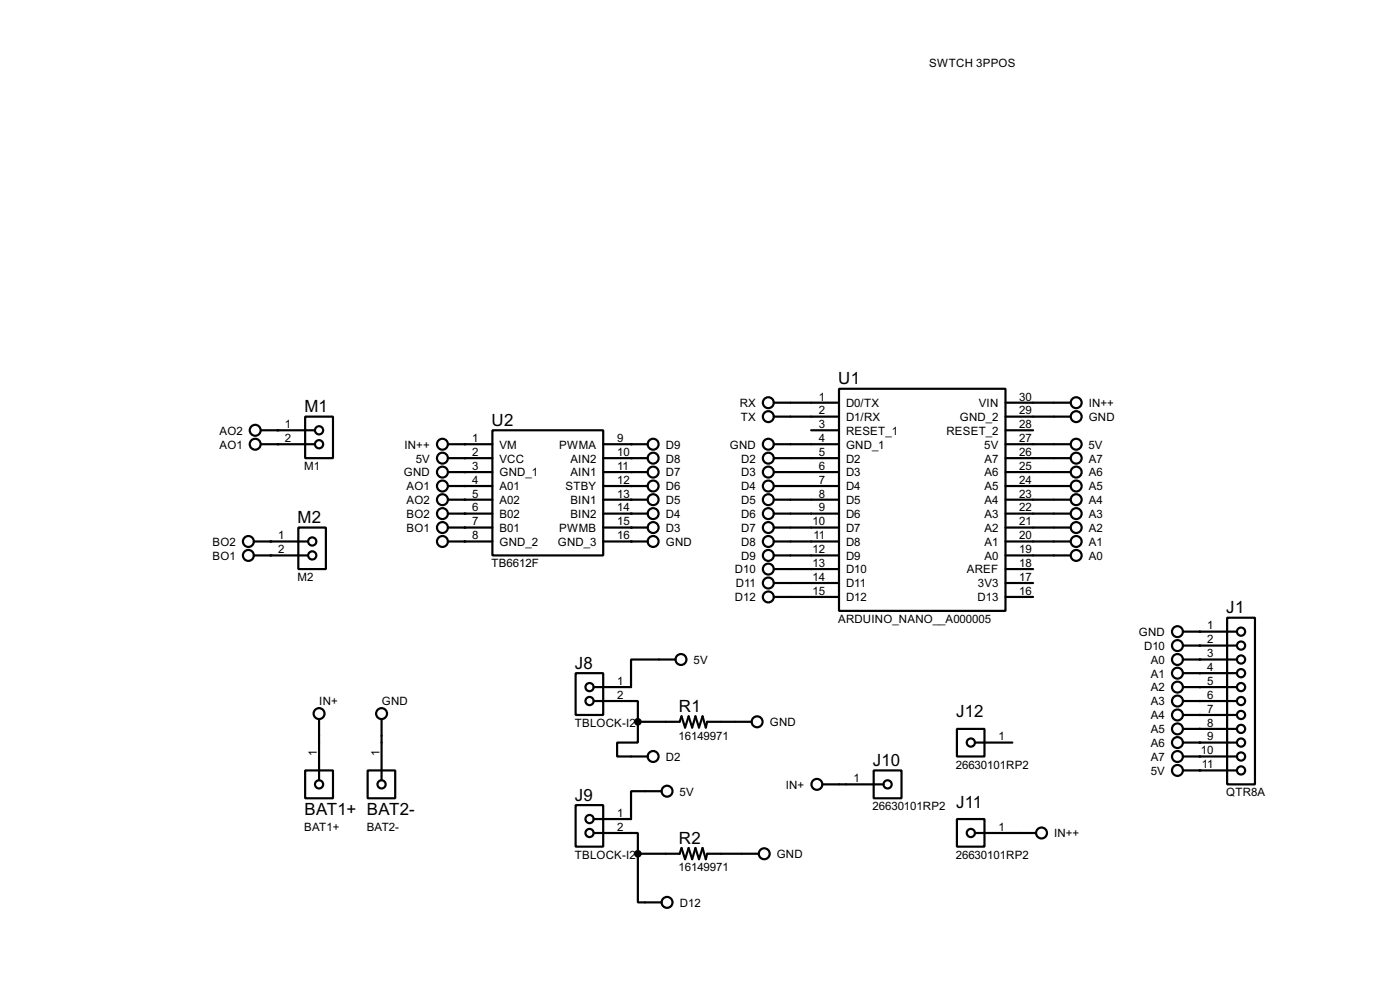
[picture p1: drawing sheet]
<svg xmlns="http://www.w3.org/2000/svg" width="256mm" height="180mm" viewBox="0 0 256 180" stroke-linecap="round" stroke-linejoin="round" font-family="sans-serif">
<g fill="none" stroke="#000" stroke-width=".4">
<path d="M47.8 78.8h9.9M55.9 76.3h5.1v7.6h-5.1zM90.2 78.8h20.3v22.9h-20.3zM141.8 73.7h11.9M141.8 76.3h11.9M148.6 78.8h5.1M153.7 71.2h30.5v40.6h-30.5zM184.2 73.7h11.9M184.2 76.3h11.9M184.2 78.8h5.1M46.5 99.1h9.9M47.8 81.3h9.9"/>
<path d="M54.7 96.6h5v7.6h-5zM82.1 81.3h8.1M82.1 83.9h8.1M82.1 86.4h8.1M82.1 89h8.1M82.1 91.5h8.1M82.1 94h8.1M82.1 96.6h8.1M82.1 99.1h8.1M110.5 81.3h8.2M110.5 83.9h8.2M110.5 86.4h8.2"/>
<path d="M110.5 89h8.2M110.5 91.5h8.2M110.5 94h8.2M110.5 96.6h8.2M110.5 99.1h8.2M141.8 81.3h11.9M141.8 83.9h11.9M141.8 86.4h11.9M141.8 89h11.9M141.8 91.5h11.9M141.8 94h11.9M141.8 96.6h11.9"/>
<path d="M141.8 99.1h11.9M184.2 81.3h11.9M184.2 83.9h11.9M184.2 86.4h11.9M184.2 89h11.9M184.2 91.5h11.9M184.2 94h11.9M184.2 96.6h11.9M184.2 99.1h11.9M46.5 101.7h9.9M141.8 101.7h11.9M141.8 104.2h11.9"/>
<path d="M141.8 106.7h11.9M141.8 109.3h11.9M184.2 101.7h11.9M184.2 104.2h5.1M184.2 106.7h5.1M184.2 109.3h5.1M216.7 115.6h9.9M216.7 118.2h9.9M224.8 113.1h5.1v30.5h-5.1zM58.5 131.6v11.2M69.9 131.6v11.2M105.5 123.2h5v7.7h-5z"/>
<path d="M108.8 128.3h8.1v3.8M116.9 132.1v3.8h-3.8v2.6h5.6M116.9 132.1h7.6l.4-1 .6 2.1 .7-2.1 .6 2.1 .6-2.1 .7 2.1 .6-2.1 .6 2.1 .3-1.1h8.1M123.8 120.7h-8.2v5.1h-6.8M175.3 133.4h5.1v5.1h-5.1zM178.6 135.9h6.9M216.7 125.8h9.9M216.7 128.3h9.9M216.7 135.9h9.9M216.7 120.7h9.9M216.7 138.5h9.9M216.7 123.2h9.9"/>
<path d="M216.7 130.9h9.9M216.7 133.4h9.9M55.9 141h5.1v5.1h-5.1zM67.4 141h5v5.1h-5zM105.5 147.4h5v7.6h-5zM108.8 152.5h8.1v3.8M116.9 156.3v8.9h4.3M116.9 156.3h7.6l.4-1.1 .6 2.1 .7-2.1 .6 2.1 .6-2.1 .7 2.1 .6-2.1 .6 2.1 .3-1h9.4M121.2 144.8h-5.6v5.1h-6.8M150.7 143.6h11.2M160.1 141h5.1v5.1h-5.1zM175.3 149.9h5.1v5.1h-5.1z"/>
<path d="M178.6 152.5h11.2M216.7 141h9.9"/>
<circle cx="46.7" cy="78.8" r="1"/>
<circle cx="58.4" cy="78.8" r=".75"/>
<circle cx="140.7" cy="73.7" r="1"/>
<circle cx="140.7" cy="76.3" r="1"/>
<circle cx="197.1" cy="73.7" r="1"/>
<circle cx="197.1" cy="76.3" r="1"/>
<circle cx="45.5" cy="99.1" r="1"/>
<circle cx="46.7" cy="81.3" r="1"/>
<circle cx="57.2" cy="99.1" r=".75"/>
<circle cx="58.4" cy="81.3" r=".75"/>
<circle cx="81" cy="96.6" r="1"/>
<circle cx="81" cy="99.1" r="1"/>
<circle cx="81" cy="81.3" r="1"/>
<circle cx="81" cy="89" r="1"/>
<circle cx="81" cy="94" r="1"/>
<circle cx="81" cy="83.9" r="1"/>
<circle cx="81" cy="91.5" r="1"/>
<circle cx="81" cy="86.4" r="1"/>
<circle cx="119.6" cy="96.6" r="1"/>
<circle cx="119.6" cy="86.4" r="1"/>
<circle cx="119.6" cy="91.5" r="1"/>
<circle cx="119.6" cy="99.1" r="1"/>
<circle cx="119.6" cy="81.3" r="1"/>
<circle cx="119.6" cy="83.9" r="1"/>
<circle cx="119.6" cy="94" r="1"/>
<circle cx="119.6" cy="89" r="1"/>
<circle cx="140.7" cy="86.4" r="1"/>
<circle cx="140.7" cy="96.6" r="1"/>
<circle cx="140.7" cy="94" r="1"/>
<circle cx="140.7" cy="83.9" r="1"/>
<circle cx="140.7" cy="89" r="1"/>
<circle cx="140.7" cy="99.1" r="1"/>
<circle cx="140.7" cy="91.5" r="1"/>
<circle cx="140.7" cy="81.3" r="1"/>
<circle cx="197.1" cy="89" r="1"/>
<circle cx="197.1" cy="81.3" r="1"/>
<circle cx="197.1" cy="91.5" r="1"/>
<circle cx="197.1" cy="94" r="1"/>
<circle cx="197.1" cy="83.9" r="1"/>
<circle cx="197.1" cy="99.1" r="1"/>
<circle cx="197.1" cy="96.6" r="1"/>
<circle cx="197.1" cy="86.4" r="1"/>
<circle cx="45.5" cy="101.7" r="1"/>
<circle cx="57.2" cy="101.7" r=".75"/>
<circle cx="140.7" cy="101.7" r="1"/>
<circle cx="140.7" cy="109.3" r="1"/>
<circle cx="140.7" cy="106.7" r="1"/>
<circle cx="140.7" cy="104.2" r="1"/>
<circle cx="197.1" cy="101.7" r="1"/>
<circle cx="215.7" cy="118.2" r="1"/>
<circle cx="215.7" cy="115.6" r="1"/>
<circle cx="227.3" cy="115.6" r=".75"/>
<circle cx="227.3" cy="118.2" r=".75"/>
<circle cx="58.4" cy="130.6" r="1"/>
<circle cx="69.9" cy="130.6" r="1"/>
<circle cx="108" cy="125.8" r=".75"/>
<circle cx="108" cy="128.3" r=".75"/>
<circle cx="119.6" cy="138.5" r="1"/>
<circle cx="124.7" cy="120.7" r="1"/>
<circle cx="138.7" cy="132.1" r="1"/>
<circle cx="177.8" cy="135.9" r=".75"/>
<circle cx="215.7" cy="133.4" r="1"/>
<circle cx="215.7" cy="120.7" r="1"/>
<circle cx="215.7" cy="135.9" r="1"/>
<circle cx="215.7" cy="130.9" r="1"/>
<circle cx="215.7" cy="138.5" r="1"/>
<circle cx="215.7" cy="125.8" r="1"/>
<circle cx="215.7" cy="123.2" r="1"/>
<circle cx="215.7" cy="128.3" r="1"/>
<circle cx="227.3" cy="135.9" r=".75"/>
<circle cx="227.3" cy="130.9" r=".75"/>
<circle cx="227.3" cy="133.4" r=".75"/>
<circle cx="227.3" cy="138.5" r=".75"/>
<circle cx="227.3" cy="120.7" r=".75"/>
<circle cx="227.3" cy="123.2" r=".75"/>
<circle cx="227.3" cy="125.8" r=".75"/>
<circle cx="227.3" cy="128.3" r=".75"/>
<circle cx="58.4" cy="143.6" r=".75"/>
<circle cx="69.9" cy="143.6" r=".75"/>
<circle cx="108" cy="152.5" r=".75"/>
<circle cx="108" cy="149.9" r=".75"/>
<circle cx="122.2" cy="144.8" r="1"/>
<circle cx="140" cy="156.3" r="1"/>
<circle cx="149.6" cy="143.6" r="1"/>
<circle cx="162.6" cy="143.6" r=".75"/>
<circle cx="177.8" cy="152.5" r=".75"/>
<circle cx="190.8" cy="152.5" r="1"/>
<circle cx="215.7" cy="141" r="1"/>
<circle cx="227.3" cy="141" r=".75"/>
<circle cx="122.2" cy="165.2" r="1"/>
</g>
<g fill="#000">
<circle cx="50.9" cy="78.8" r=".2"/>
<circle cx="49.6" cy="99.1" r=".2"/>
<circle cx="50.9" cy="81.3" r=".2"/>
<circle cx="85.1" cy="99.1" r=".2"/>
<circle cx="85.1" cy="89" r=".2"/>
<circle cx="85.1" cy="81.3" r=".2"/>
<circle cx="85.1" cy="83.9" r=".2"/>
<circle cx="85.1" cy="86.4" r=".2"/>
<circle cx="85.1" cy="96.6" r=".2"/>
<circle cx="85.1" cy="94" r=".2"/>
<circle cx="85.1" cy="91.5" r=".2"/>
<circle cx="115.6" cy="89" r=".2"/>
<circle cx="115.6" cy="91.5" r=".2"/>
<circle cx="115.6" cy="81.3" r=".2"/>
<circle cx="115.6" cy="83.9" r=".2"/>
<circle cx="115.6" cy="94" r=".2"/>
<circle cx="115.6" cy="99.1" r=".2"/>
<circle cx="115.6" cy="86.4" r=".2"/>
<circle cx="115.6" cy="96.6" r=".2"/>
<circle cx="49.6" cy="101.7" r=".2"/>
<circle cx="219.8" cy="115.6" r=".2"/>
<circle cx="219.8" cy="118.2" r=".2"/>
<circle cx="219.8" cy="128.3" r=".2"/>
<circle cx="219.8" cy="133.4" r=".2"/>
<circle cx="219.8" cy="120.7" r=".2"/>
<circle cx="219.8" cy="123.2" r=".2"/>
<circle cx="219.8" cy="130.9" r=".2"/>
<circle cx="219.8" cy="125.8" r=".2"/>
<circle cx="219.8" cy="135.9" r=".2"/>
<circle cx="219.8" cy="138.5" r=".2"/>
<circle cx="219.8" cy="141" r=".2"/>
</g>
<g fill="#000" stroke="#000" stroke-width=".4">
<circle cx="116.8" cy="132.1" r=".5"/>
<circle cx="116.8" cy="156.3" r=".5"/>
</g>
<g font-size="3.5">
<text x="153.6" y="70.4">U1</text>
<text x="55.8" y="75.5">M1</text>
<text x="90.1" y="78">U2</text>
<text x="54.5" y="95.8">M2</text>
<text x="224.7" y="112.3">J1</text>
<text x="105.3" y="122.4">J8</text>
<text x="124.4" y="130.3">R1</text>
<text x="175.2" y="131.3">J12</text>
<text x="159.9" y="140.2">J10</text>
<text x="55.8" y="149.2">BAT1+ BAT2-</text>
<text x="105.3" y="146.6">J9</text>
<text x="175.2" y="147.8">J11</text>
<text x="124.4" y="154.4">R2</text>
</g>
<g font-size="2.4">
<text x="170.2" y="12.2">SWTCH 3PPOS</text>
<text x="135.5" y="74.5">RX</text>
<text x="135.7" y="77.1">TX</text>
<text x="150" y="73.3">1</text>
<text x="150" y="75.8">2</text>
<text x="155" y="74.5">D0/TX</text>
<text x="155" y="77.1">D1/RX</text>
<text x="175.8" y="77.1">GND_2</text>
<text x="179.3" y="74.5">VIN</text>
<text x="186.7" y="75.8">29</text>
<text x="186.7" y="73.3">30</text>
<text x="199.4" y="74.5">IN++</text>
<text x="199.4" y="77.1">GND</text>
<text x="40.2" y="79.6">AO2</text>
<text x="40.2" y="82.1">AO1</text>
<text x="52.2" y="78.3">1</text>
<text x="52.2" y="80.9">2</text>
<text x="74.1" y="82.1">IN++</text>
<text x="86.5" y="80.9">1</text>
<text x="86.5" y="83.5">2</text>
<text x="91.5" y="82.1">VM</text>
<text x="102.4" y="82.1">PWMA</text>
<text x="113.1" y="80.9">9</text>
<text x="113.1" y="83.5">10</text>
<text x="122" y="82.1">D9</text>
<text x="133.7" y="82.1">GND</text>
<text x="150" y="83.5">5</text>
<text x="150" y="80.9">4</text>
<text x="150" y="78.3">3</text>
<text x="155" y="82.1">GND_1</text>
<text x="155" y="79.6">RESET_1</text>
<text x="173.4" y="79.6">RESET_2</text>
<text x="180.3" y="82.1">5V</text>
<text x="186.7" y="80.9">27</text>
<text x="186.7" y="83.5">26</text>
<text x="186.7" y="78.3">28</text>
<text x="199.4" y="82.1">5V</text>
<text x="55.7" y="86.1">M1</text>
<text x="74" y="87.2">GND</text>
<text x="74.5" y="89.8">AO1</text>
<text x="76.2" y="84.7">5V</text>
<text x="86.5" y="86">3</text>
<text x="86.5" y="88.5">4</text>
<text x="91.5" y="84.7">VCC</text>
<text x="91.5" y="87.2">GND_1</text>
<text x="91.5" y="89.8">A01</text>
<text x="103.6" y="89.8">STBY</text>
<text x="104.5" y="84.7">AIN2</text>
<text x="104.5" y="87.2">AIN1</text>
<text x="113.1" y="86">11</text>
<text x="113.1" y="88.5">12</text>
<text x="122" y="84.7">D8</text>
<text x="122" y="87.2">D7</text>
<text x="122" y="89.8">D6</text>
<text x="135.8" y="84.7">D2</text>
<text x="135.8" y="87.2">D3</text>
<text x="135.8" y="89.8">D4</text>
<text x="150" y="86">6</text>
<text x="150" y="88.5">7</text>
<text x="155" y="84.7">D2</text>
<text x="155" y="87.2">D3</text>
<text x="155" y="89.8">D4</text>
<text x="180.3" y="89.8">A5</text>
<text x="180.3" y="87.2">A6</text>
<text x="180.3" y="84.7">A7</text>
<text x="186.7" y="88.5">24</text>
<text x="186.7" y="86">25</text>
<text x="199.4" y="84.7">A7</text>
<text x="199.4" y="87.2">A6</text>
<text x="199.4" y="89.8">A5</text>
<text x="74.5" y="92.3">AO2</text>
<text x="74.5" y="94.8">BO2</text>
<text x="86.5" y="91.1">5</text>
<text x="86.5" y="93.6">6</text>
<text x="91.5" y="92.3">A02</text>
<text x="91.5" y="94.8">B02</text>
<text x="104.5" y="92.3">BIN1</text>
<text x="104.5" y="94.8">BIN2</text>
<text x="113.1" y="91.1">13</text>
<text x="113.1" y="93.6">14</text>
<text x="122" y="92.3">D5</text>
<text x="122" y="94.8">D4</text>
<text x="135.8" y="92.3">D5</text>
<text x="135.8" y="94.8">D6</text>
<text x="150" y="91.1">8</text>
<text x="150" y="93.6">9</text>
<text x="155" y="92.3">D5</text>
<text x="155" y="94.8">D6</text>
<text x="180.3" y="94.8">A3</text>
<text x="180.3" y="92.3">A4</text>
<text x="186.7" y="93.6">22</text>
<text x="186.7" y="91.1">23</text>
<text x="199.4" y="92.3">A4</text>
<text x="199.4" y="94.8">A3</text>
<text x="38.9" y="99.9">BO2</text>
<text x="51" y="98.7">1</text>
<text x="51" y="101.2">2</text>
<text x="74.5" y="97.4">BO1</text>
<text x="86.5" y="96.2">7</text>
<text x="86.5" y="98.7">8</text>
<text x="91.5" y="97.4">B01</text>
<text x="91.5" y="99.9">GND_2</text>
<text x="102.2" y="99.9">GND_3</text>
<text x="102.4" y="97.4">PWMB</text>
<text x="113.1" y="96.2">15</text>
<text x="113.1" y="98.7">16</text>
<text x="122" y="97.4">D3</text>
<text x="122" y="99.9">GND</text>
<text x="135.8" y="97.4">D7</text>
<text x="135.8" y="99.9">D8</text>
<text x="148.9" y="96.2">10</text>
<text x="148.9" y="101.2">12</text>
<text x="149" y="98.7">11</text>
<text x="155" y="97.4">D7</text>
<text x="155" y="99.9">D8</text>
<text x="180.3" y="99.9">A1</text>
<text x="180.3" y="97.4">A2</text>
<text x="186.7" y="101.2">19</text>
<text x="186.7" y="98.7">20</text>
<text x="186.7" y="96.2">21</text>
<text x="199.4" y="97.4">A2</text>
<text x="199.4" y="99.9">A1</text>
<text x="38.9" y="102.5">BO1</text>
<text x="54.5" y="106.4">M2</text>
<text x="90" y="103.9">TB6612F</text>
<text x="134.6" y="105">D10</text>
<text x="134.8" y="107.5">D11</text>
<text x="135.8" y="102.5">D9</text>
<text x="148.9" y="103.8">13</text>
<text x="148.9" y="106.3">14</text>
<text x="155" y="105">D10</text>
<text x="155" y="107.5">D11</text>
<text x="155" y="102.5">D9</text>
<text x="177.1" y="105">AREF</text>
<text x="179.2" y="107.5">3V3</text>
<text x="180.3" y="102.5">A0</text>
<text x="186.7" y="106.3">17</text>
<text x="186.7" y="103.8">18</text>
<text x="199.4" y="102.5">A0</text>
<text x="134.6" y="110.1">D12</text>
<text x="148.9" y="108.9">15</text>
<text x="155" y="110.1">D12</text>
<text x="179.1" y="110.1">D13</text>
<text x="186.7" y="108.9">16</text>
<text x="153.5" y="114">ARDUINO_NANO__A000005</text>
<text x="208.6" y="116.4">GND</text>
<text x="209.6" y="119">D10</text>
<text x="221.2" y="115.2">1</text>
<text x="221.2" y="117.8">2</text>
<text x="113.1" y="125.4">1</text>
<text x="127.1" y="121.5">5V</text>
<text x="210.8" y="121.5">A0</text>
<text x="210.8" y="124">A1</text>
<text x="221.2" y="120.3">3</text>
<text x="221.2" y="122.8">4</text>
<text x="221.2" y="125.4">5</text>
<text x="58.5" y="129.1">IN+</text>
<text x="69.9" y="129.1">GND</text>
<text x="113.1" y="127.9">2</text>
<text x="210.8" y="126.6">A2</text>
<text x="210.8" y="129.1">A3</text>
<text x="210.8" y="131.7">A4</text>
<text x="221.2" y="127.9">6</text>
<text x="221.2" y="130.5">7</text>
<text x="105.3" y="133.1">TBLOCK-I2</text>
<text x="124.3" y="135.4">16149971</text>
<text x="141" y="132.9">GND</text>
<text x="182.9" y="135.5">1</text>
<text x="210.8" y="134.2">A5</text>
<text x="210.8" y="136.7">A6</text>
<text x="221.2" y="133">8</text>
<text x="221.2" y="135.5">9</text>
<text x="58.1" y="138.4" transform="rotate(-90 58.1 138.4)">1</text>
<text x="69.5" y="138.5" transform="rotate(-90 69.5 138.5)">1</text>
<text x="122" y="139.3">D2</text>
<text x="156.4" y="143.2">1</text>
<text x="175.1" y="140.7">26630101RP2</text>
<text x="210.8" y="141.8">5V</text>
<text x="210.8" y="139.3">A7</text>
<text x="220" y="138.1">10</text>
<text x="220.2" y="140.6">11</text>
<text x="113.1" y="149.5">1</text>
<text x="124.5" y="145.6">5V</text>
<text x="143.9" y="144.4">IN+</text>
<text x="159.9" y="148.3">26630101RP2</text>
<text x="224.6" y="145.8">QTR8A</text>
<text x="55.7" y="152.1">BAT1+</text>
<text x="67.2" y="152.1">BAT2-</text>
<text x="113.1" y="152.1">2</text>
<text x="182.9" y="152.1">1</text>
<text x="193.1" y="153.3">IN++</text>
<text x="105.3" y="157.2">TBLOCK-I2</text>
<text x="124.3" y="159.5">16149971</text>
<text x="142.3" y="157.1">GND</text>
<text x="175.1" y="157.2">26630101RP2</text>
<text x="124.5" y="166">D12</text>
</g>
</svg>
